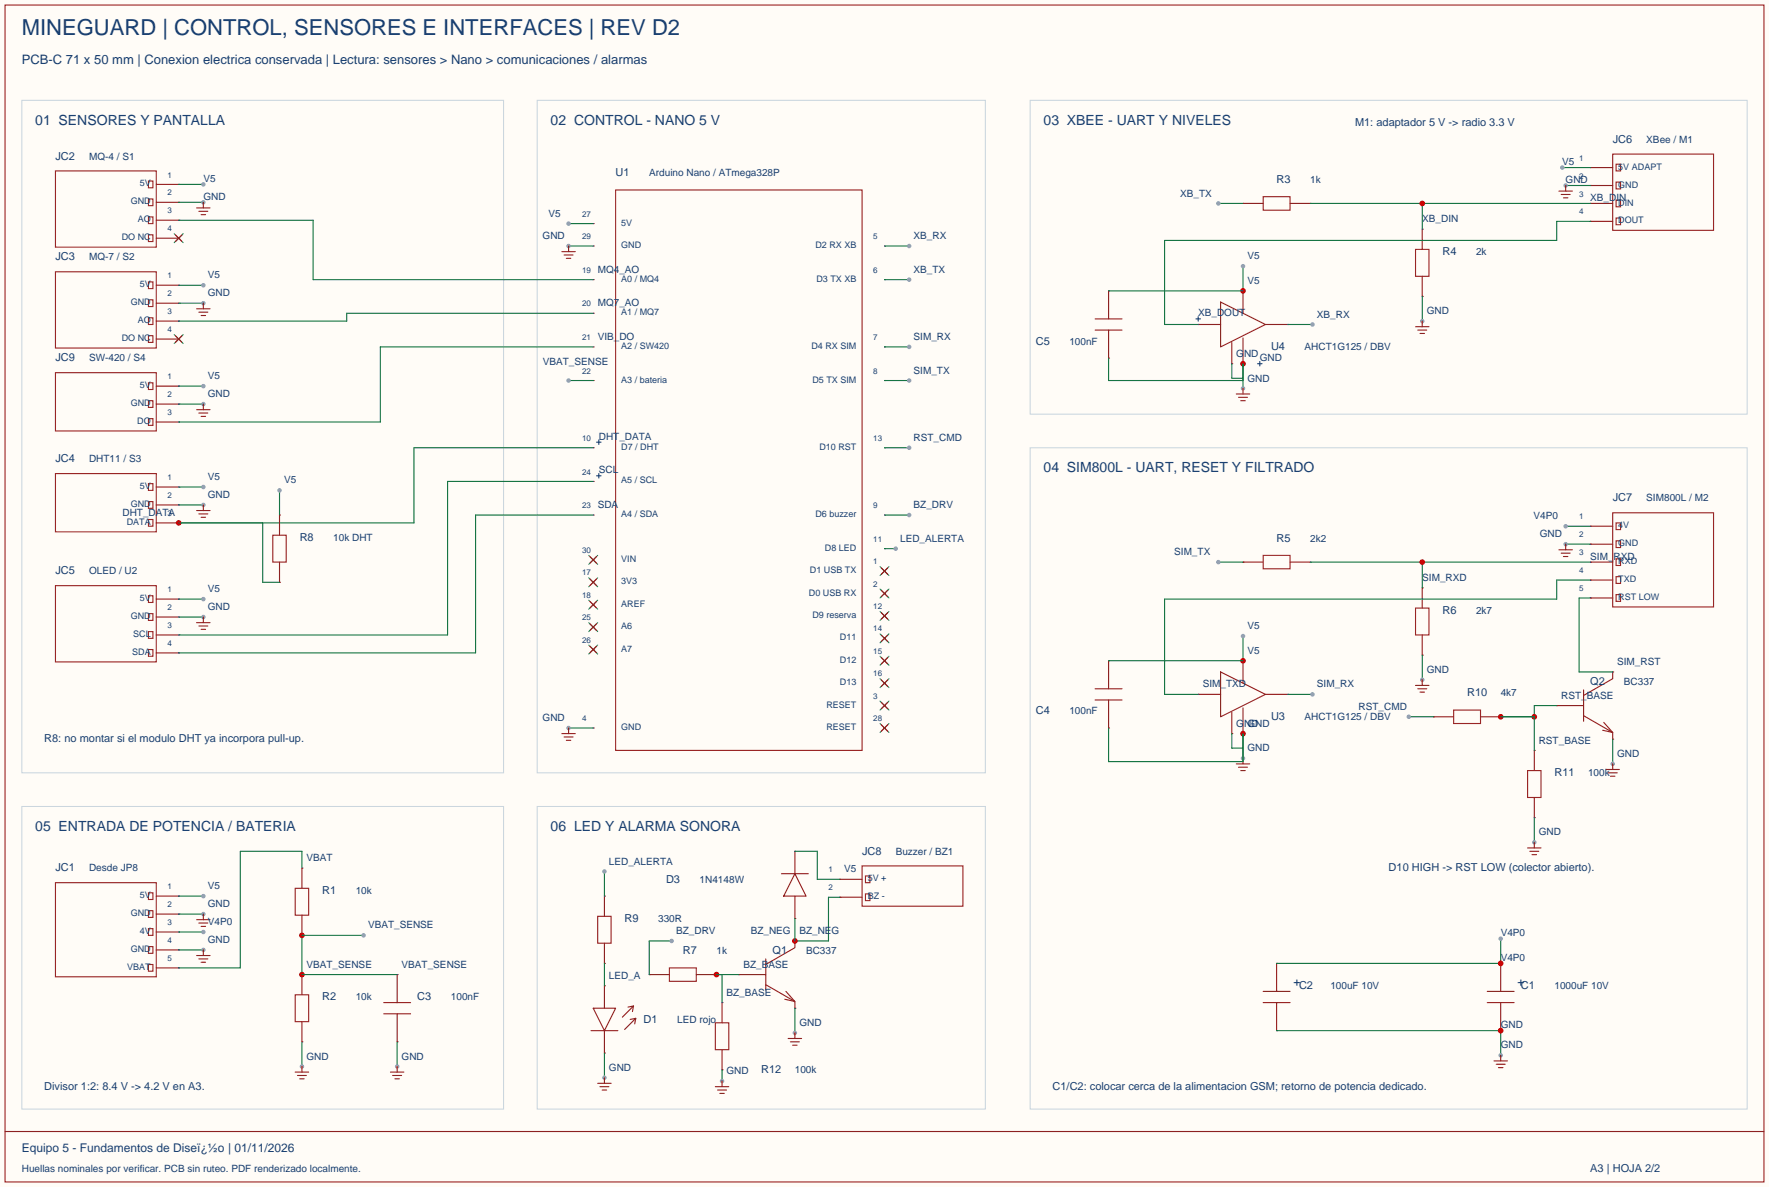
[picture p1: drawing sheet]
<svg xmlns="http://www.w3.org/2000/svg" width="401mm" height="269mm" viewBox="0 0 401 269" stroke-linecap="round" stroke-linejoin="round" font-family="sans-serif">
<path d="M0 0h401.1v269h-401.1z" fill="#fffcf7"/>
<path d="M5 22.7h109.2v152.4h-109.2zM121.8 22.7h101.6v152.4h-101.6zM233.6 22.7h162.5v71.2h-162.5zM233.6 101.5h162.5v149.8h-162.5zM5 182.8h109.2v68.5h-109.2zM121.8 182.8h101.6v68.5h-101.6z" fill="none" stroke="#c7d4de" stroke-width=".23"/>
<g fill="none" stroke="#9c2424" stroke-width=".25">
<path d="M1.1 1.1h398.8v266.7h-398.8zM12.6 38.7h22.8v17.3h-22.8zM33.7 41h1v1.5h-1zM33.7 45.1h1v1.5h-1zM33.7 49.1h1v1.6h-1zM33.7 53.2h1v1.5h-1zM139.6 43.1h55.9v127h-55.9zM12.6 61.6h22.8v17.3h-22.8zM33.7 63.9h1v1.5h-1zM33.7 67.9h1v1.6h-1zM33.7 72h1v1.5h-1zM33.7 76.1h1v1.5h-1z"/>
<path d="M12.6 84.5h22.8v13.2h-22.8zM33.7 86.7h1v1.6h-1zM33.7 90.8h1v1.5h-1zM33.7 94.9h1v1.5h-1zM12.6 107.3h22.8v13.2h-22.8zM33.7 109.6h1v1.5h-1zM33.7 113.7h1v1.5h-1zM33.7 117.7h1v1.6h-1zM12.6 132.7h22.8v17.3h-22.8zM33.7 135h1v1.5h-1zM33.7 139.1h1v1.5h-1zM33.7 143.1h1v1.6h-1z"/>
<path d="M33.7 147.2h1v1.5h-1z"/>
</g>
<g fill="none" stroke="#8c2121" stroke-width=".25">
<path d="M35.4 41.8h5.1M35.4 45.8h5.1M35.4 49.9h5.1M35.4 54h5.1M39.8 53.2l1.5 1.5M40.5 41.8h.1M40.5 45.8h.1M40.5 49.9h.1M40.5 54h.1M41.3 53.2l-1.5 1.5M134.5 50.7h.1M134.5 55.8h.1"/>
<path d="M200.5 55.8h.1M35.4 64.6h5.1M35.4 68.7h5.1M35.4 72.8h5.1M35.4 76.8h5.1M39.8 76.1l1.5 1.5M40.5 64.6h.1M40.5 68.7h.1M40.5 72.8h.1M40.5 76.8h.1M41.3 76.1l-1.5 1.5M134.5 63.4h.1"/>
<path d="M134.5 71h.1M134.5 78.6h.1M200.5 63.4h.1M200.5 78.6h.1M35.4 87.5h5.1M35.4 91.6h5.1M35.4 95.6h5.1M40.5 87.5h.1M40.5 91.6h.1M40.5 95.6h.1M134.5 86.2h.1M200.5 86.2h.1"/>
<path d="M35.4 110.4h5.1M35.4 114.4h5.1M35.4 118.5h5.1M40.5 110.4h.1M40.5 114.4h.1M40.5 118.5h.1M134.5 101.5h.1M134.5 109.1h.1M134.5 116.7h.1M200.5 101.5h.1M200.5 116.7h.1M35.4 135.8h5.1"/>
<path d="M35.4 139.8h5.1M40.5 135.8h.1M40.5 139.8h.1M133.7 126.1l1.6 1.5M133.7 131.2l1.6 1.5M133.7 136.3l1.6 1.5M134.5 126.9h.1M134.5 132h.1M134.5 137h.1M135.3 126.1l-1.6 1.5M135.3 131.2l-1.6 1.5M135.3 136.3l-1.6 1.5"/>
<path d="M199.8 128.7l1.5 1.5M199.8 133.7l1.5 1.6M199.8 138.8l1.5 1.5M200.5 124.3h.1M200.5 129.4h.1M200.5 134.5h.1M200.5 139.6h.1M201.3 128.7l-1.5 1.5M201.3 133.7l-1.5 1.6M201.3 138.8l-1.5 1.5M35.4 143.9h5.1M35.4 148h5.1"/>
<path d="M40.5 143.9h.1M40.5 148h.1M133.7 141.4l1.6 1.5M133.7 146.4l1.6 1.6M134.5 142.1h.1M134.5 147.2h.1M135.3 141.4l-1.6 1.5M135.3 146.4l-1.6 1.6M199.8 143.9l1.5 1.5M199.8 149l1.5 1.5M199.8 154.1l1.5 1.5M199.8 159.1l1.5 1.6"/>
<path d="M200.5 144.7h.1M200.5 149.7h.1M200.5 154.8h.1M200.5 159.9h.1M201.3 143.9l-1.5 1.5M201.3 149l-1.5 1.5M201.3 154.1l-1.5 1.5M201.3 159.1l-1.5 1.6M134.5 165h.1M199.8 164.2l1.5 1.5M200.5 165h.1M201.3 164.2l-1.5 1.5"/>
<path d="M1.1 256.4h398.8"/>
</g>
<g fill="none" stroke="#3c3" stroke-width=".25">
<path d="M39.5 53l2 2M41.5 53l-2 2M39.5 75.8l2 2.1M41.5 75.8l-2 2.1M133.5 125.9l2 2M133.5 130.9l2 2.1M133.5 136l2 2M135.5 125.9l-2 2M135.5 130.9l-2 2.1M135.5 136l-2 2M199.5 128.4l2 2M199.5 133.5l2 2"/>
<path d="M199.5 138.6l2 2M201.5 128.4l-2 2M201.5 133.5l-2 2M201.5 138.6l-2 2M133.5 141.1l2 2M133.5 146.2l2 2M135.5 141.1l-2 2M135.5 146.2l-2 2M199.5 143.6l2 2.1M199.5 148.7l2 2M199.5 153.8l2 2M199.5 158.9l2 2"/>
<path d="M201.5 143.6l-2 2.1M201.5 148.7l-2 2M201.5 153.8l-2 2M201.5 158.9l-2 2M199.5 164l2 2M201.5 164l-2 2"/>
</g>
<path d="M40.5 49.9h30.5v13.5h63.5M134.5 71h-55.9v1.8h-38.1M134.5 78.6h-48.3v17h-45.7M134.5 101.5h-40.6v17h-53.4" fill="none" stroke="#147342" stroke-width=".25"/>
<circle cx="40.5" cy="118.5" r=".63" fill="#c00"/>
<path d="M128.9 86.2h5.6M134.5 109.1h-33v34.8h-61M134.5 116.7h-26.7v31.3h-67.3" fill="none" stroke="#147342" stroke-width=".25"/>
<circle cx="128.9" cy="86.2" r=".51" fill="#999"/>
<path d="M200.5 124.3h2.6" fill="none" stroke="#147342" stroke-width=".25"/>
<circle cx="203.1" cy="124.3" r=".51" fill="#999"/>
<path d="M63.4 116.7h.1M63.4 116.7v4.6M63.4 132h.1M63.4 127.4v4.6" fill="none" stroke="#8c2121" stroke-width=".25"/>
<path d="M61.8 121.3h3.1v6.1h-3.1z" fill="none" stroke="#9c2424" stroke-width=".25"/>
<path d="M40.5 118.5h19.1v13.5h3.8M63.4 111.1v5.6" fill="none" stroke="#147342" stroke-width=".25"/>
<circle cx="63.4" cy="111.1" r=".51" fill="#999"/>
<path d="M12.6 200h22.8v21.4h-22.8zM33.7 202.3h1v1.5h-1zM33.7 206.4h1v1.5h-1zM33.7 210.4h1v1.6h-1zM33.7 214.5h1v1.5h-1zM33.7 218.6h1v1.5h-1zM66.9 201.3h3.1v6.1h-3.1zM66.9 225.4h3.1v6.1h-3.1z" fill="none" stroke="#9c2424" stroke-width=".25"/>
<g fill="none" stroke="#8c2121" stroke-width=".25">
<path d="M68.5 196.7h.1M68.5 196.7v4.6M35.4 203.1h5.1M35.4 207.1h5.1M35.4 211.2h5.1M35.4 215.3h5.1M35.4 219.3h5.1M40.5 203.1h.1M40.5 207.1h.1M40.5 211.2h.1M40.5 215.3h.1M40.5 219.3h.1"/>
<path d="M68.5 212h.1M68.5 207.4v4.6M68.5 220.9h.1M68.5 236.1h.1M68.5 220.9v4.5M68.5 231.5v4.6M87 227.2h6.1M87 229.7h6.1M90 220.9h.1M90 236.1h.1M90 220.9v6.3M90 229.7v6.4"/>
</g>
<path d="M68.5 196.7v-3.8h-14v26.4h-14M68.5 212v8.9" fill="none" stroke="#147342" stroke-width=".25"/>
<g fill="#c00">
<circle cx="68.5" cy="212" r=".63"/>
<circle cx="68.5" cy="220.9" r=".63"/>
</g>
<path d="M68.5 212h13.9M68.5 220.9h21.5" fill="none" stroke="#147342" stroke-width=".25"/>
<circle cx="82.4" cy="212" r=".51" fill="#999"/>
<path d="M68.5 236.1v5.6" fill="none" stroke="#147342" stroke-width=".25"/>
<circle cx="68.5" cy="241.7" r=".51" fill="#999"/>
<path d="M66.9 243h3.1M67.4 243.7h2.1M67.9 244.5h1.1M68.5 241.7v1.3" fill="none" stroke="#8c2121" stroke-width=".25"/>
<path d="M90 236.1v5.6" fill="none" stroke="#147342" stroke-width=".25"/>
<circle cx="90" cy="241.7" r=".51" fill="#999"/>
<g fill="none" stroke="#8c2121" stroke-width=".25">
<path d="M360.6 38h.1M360.6 38h5M281.8 46.1h.1M281.8 46.1h4.6M292.5 46.1h4.6M297.1 46.1h.1M322.5 51.9h.1M322.5 51.9v4.6M360.6 42h.1M360.6 46.1h.1M360.6 50.2h.1M360.6 42h5"/>
<path d="M360.6 46.1h5M360.6 50.2h5M322.5 67.2h.1M322.5 62.6v4.6M88.5 243h3.1M89 243.7h2.1M89.5 244.5h1.1M90 241.7v1.3"/>
</g>
<path d="M365.6 34.9h22.9v17.3h-22.9zM366.4 37.2h1v1.5h-1zM286.4 44.6h6.1v3h-6.1zM320.9 56.5h3.1v6.1h-3.1zM366.4 41.3h1v1.5h-1zM366.4 45.3h1v1.6h-1zM366.4 49.4h1v1.5h-1z" fill="none" stroke="#9c2424" stroke-width=".25"/>
<path d="M297.1 46.1h63.5M322.5 46.1v5.8" fill="none" stroke="#147342" stroke-width=".25"/>
<circle cx="322.5" cy="46.1" r=".63" fill="#c00"/>
<path d="M276.2 46.1h5.6" fill="none" stroke="#147342" stroke-width=".25"/>
<circle cx="276.2" cy="46.1" r=".51" fill="#999"/>
<path d="M322.5 67.2v5.6" fill="none" stroke="#147342" stroke-width=".25"/>
<circle cx="322.5" cy="72.8" r=".51" fill="#999"/>
<g fill="none" stroke="#8c2121" stroke-width=".25">
<path d="M271.7 73.5h.1M271.7 73.5h5M276.7 68.5l10.2 5-10.2 5.1zM279.3 77.6v4.8M281.8 65.9h.1M281.8 65.9v5.1M281.8 76.6v5.8M286.9 73.5h5.1M292 73.5h.1M320.9 74h3.1M321.4 74.8h2.1M321.9 75.6h1.1"/>
<path d="M322.5 72.8v1.2M279.3 82.4h.1M281.8 82.4h.1"/>
</g>
<path d="M279.3 82.4v3.3h2.5v-3.3" fill="none" stroke="#147342" stroke-width=".25"/>
<circle cx="281.8" cy="82.4" r=".63" fill="#c00"/>
<path d="M281.8 60.3v5.6" fill="none" stroke="#147342" stroke-width=".25"/>
<circle cx="281.8" cy="65.9" r=".63" fill="#c00"/>
<circle cx="281.8" cy="60.3" r=".51" fill="#999"/>
<path d="M281.8 82.4v5.6" fill="none" stroke="#147342" stroke-width=".25"/>
<circle cx="281.8" cy="88" r=".51" fill="#999"/>
<path d="M280.3 89.3h3M280.8 90h2M281.3 90.8h1M281.8 88v1.3" fill="none" stroke="#8c2121" stroke-width=".25"/>
<path d="M360.6 50.2h-7.7v4.3h-88.9v19h7.7M292 73.5h5.6" fill="none" stroke="#147342" stroke-width=".25"/>
<circle cx="297.6" cy="73.5" r=".51" fill="#999"/>
<g fill="none" stroke="#8c2121" stroke-width=".25">
<path d="M248.3 72.3h6.1M248.3 74.8h6.1M251.3 65.9h.1M251.3 65.9v6.4M251.3 74.8v6.4M251.3 81.2h.1M360.6 119.3h.1M360.6 119.3h5M281.8 127.4h.1M281.8 127.4h4.6M292.5 127.4h4.6M297.1 127.4h.1"/>
<path d="M322.5 133.2h.1M322.5 133.2v4.6M360.6 123.3h.1M360.6 127.4h.1M360.6 131.4h.1M360.6 135.5h.1M360.6 123.3h5M360.6 127.4h5M360.6 131.4h5M360.6 135.5h5M322.5 148.5h.1M322.5 143.9v4.6"/>
</g>
<path d="M251.3 65.9h30.5M251.3 81.2v5h30.5v-3.8M297.1 127.4h63.5M322.5 127.4v5.8" fill="none" stroke="#147342" stroke-width=".25"/>
<path d="M365.6 116.2h22.9v21.3h-22.9zM366.4 118.5h1v1.5h-1zM286.4 125.9h6.1v3h-6.1zM320.9 137.8h3.1v6.1h-3.1zM366.4 122.6h1v1.5h-1zM366.4 126.6h1v1.5h-1zM366.4 130.7h1v1.5h-1zM366.4 134.7h1v1.6h-1z" fill="none" stroke="#9c2424" stroke-width=".25"/>
<circle cx="322.5" cy="127.4" r=".63" fill="#c00"/>
<path d="M276.2 127.4h5.6" fill="none" stroke="#147342" stroke-width=".25"/>
<circle cx="276.2" cy="127.4" r=".51" fill="#999"/>
<path d="M322.5 148.5v5.6" fill="none" stroke="#147342" stroke-width=".25"/>
<circle cx="322.5" cy="154.1" r=".51" fill="#999"/>
<g fill="none" stroke="#8c2121" stroke-width=".25">
<path d="M271.7 157.4h.1M271.7 157.4h5M276.7 152.3l10.2 5.1-10.2 5zM281.8 149.7h.1M281.8 149.7v5.1M286.9 157.4h5.1M292 157.4h.1M320.9 155.3h3.1M321.4 156.1h2.1M321.9 156.8h1.1M322.5 154.1v1.2M279.3 166.2h.1"/>
<path d="M279.3 161.4v4.8M281.8 166.2h.1M281.8 160.4v5.8"/>
</g>
<path d="M279.3 166.2v3.3h2.5v-3.3" fill="none" stroke="#147342" stroke-width=".25"/>
<circle cx="281.8" cy="166.2" r=".63" fill="#c00"/>
<path d="M281.8 144.1v5.6" fill="none" stroke="#147342" stroke-width=".25"/>
<circle cx="281.8" cy="149.7" r=".63" fill="#c00"/>
<circle cx="281.8" cy="144.1" r=".51" fill="#999"/>
<path d="M281.8 166.2v5.6" fill="none" stroke="#147342" stroke-width=".25"/>
<circle cx="281.8" cy="171.8" r=".51" fill="#999"/>
<path d="M280.3 173.1h3M280.8 173.9h2M281.3 174.6h1M281.8 171.8v1.3" fill="none" stroke="#8c2121" stroke-width=".25"/>
<path d="M360.6 131.4h-7.7v4.4h-88.9v21.6h7.7M292 157.4h5.6" fill="none" stroke="#147342" stroke-width=".25"/>
<circle cx="297.6" cy="157.4" r=".51" fill="#999"/>
<g fill="none" stroke="#8c2121" stroke-width=".25">
<path d="M248.3 156.1h6.1M248.3 158.6h6.1M251.3 149.7h.1M251.3 149.7v6.4M251.3 158.6v6.4M352.9 159.9h.1M352.9 159.9h6.1M359 156.3v7.1M365.6 152.3v1.5l-6.6 3.8M365.6 152.3h.1M251.3 165h.1M325 162.4h.1"/>
<path d="M325 162.4h4.6M335.7 162.4h4.5M340.2 162.4h.1M347.9 170.1h.1M347.9 170.1v4.5M359 162.2l6.6 3.8v1.5M363.6 163.7l2 2.3-2.3-.5M365.6 167.5h.1M347.9 185.3h.1M347.9 180.7v4.6"/>
</g>
<path d="M360.6 135.5h-2.6v16.8h7.6M251.3 149.7h30.5M352.9 159.9h-5v2.5h-7.7M251.3 165v7.6h30.5v-6.4" fill="none" stroke="#147342" stroke-width=".25"/>
<path d="M329.6 160.9h6.1v3.1h-6.1zM346.3 174.6h3.1v6.1h-3.1z" fill="none" stroke="#9c2424" stroke-width=".25"/>
<g fill="#c00">
<circle cx="340.2" cy="162.4" r=".63"/>
<circle cx="347.9" cy="162.4" r=".63"/>
</g>
<path d="M319.4 162.4h5.6M340.2 162.4h7.7v7.7" fill="none" stroke="#147342" stroke-width=".25"/>
<circle cx="319.4" cy="162.4" r=".51" fill="#999"/>
<path d="M347.9 185.3v5.6" fill="none" stroke="#147342" stroke-width=".25"/>
<circle cx="347.9" cy="190.9" r=".51" fill="#999"/>
<path d="M346.3 192.2h3.1M346.8 192.9h2.1M347.3 193.7h1.1M347.9 190.9v1.3" fill="none" stroke="#8c2121" stroke-width=".25"/>
<path d="M365.6 167.5v5.6" fill="none" stroke="#147342" stroke-width=".25"/>
<circle cx="365.6" cy="173.1" r=".51" fill="#999"/>
<g fill="none" stroke="#8c2121" stroke-width=".25">
<path d="M364.1 174.4h3.1M364.6 175.1h2M365.1 175.9h1M365.6 173.1v1.3M289.4 218.3h.1M289.4 218.3v6.4M340.2 218.3h.1M340.2 218.3v6.4M286.4 224.7h6.1M286.4 227.2h6.1M289.4 233.6h.1M289.4 227.2v6.4"/>
<path d="M337.2 224.7h6.1M337.2 227.2h6.1M340.2 233.6h.1M340.2 227.2v6.4"/>
</g>
<path d="M340.2 212.7v5.6h-50.8" fill="none" stroke="#147342" stroke-width=".25"/>
<circle cx="340.2" cy="218.3" r=".63" fill="#c00"/>
<circle cx="340.2" cy="212.7" r=".51" fill="#999"/>
<path d="M289.4 233.6h50.8v5.5" fill="none" stroke="#147342" stroke-width=".25"/>
<circle cx="340.2" cy="233.6" r=".63" fill="#c00"/>
<circle cx="340.2" cy="239.1" r=".51" fill="#999"/>
<g fill="none" stroke="#8c2121" stroke-width=".25">
<path d="M137 203.1h.1M137 218.3h.1M137 203.1v4.5M137 213.7v4.6M134 233.6h6.1M134.5 228.5h5.1l-2.6 5.1zM137 223.4h.1M137 238.6h.1M137 223.4v5.1M137 233.6v5M142.4 228.2l1.2-.2-2.5 2.5M142.9 231l1.2-.2-2.5 2.5"/>
<path d="M143.6 228l-.2 1.2M144.1 230.8l-.2 1.2M340.2 239.1v1.3M338.7 240.4h3.1M339.2 241.2h2M339.7 241.9h1"/>
</g>
<path d="M135.5 207.6h3.1v6.1h-3.1z" fill="none" stroke="#9c2424" stroke-width=".25"/>
<path d="M137 197.5v5.6M137 218.3v5.1" fill="none" stroke="#147342" stroke-width=".25"/>
<circle cx="137" cy="197.5" r=".51" fill="#999"/>
<path d="M137 238.6v5.6" fill="none" stroke="#147342" stroke-width=".25"/>
<circle cx="137" cy="244.2" r=".51" fill="#999"/>
<g fill="none" stroke="#8c2121" stroke-width=".25">
<path d="M190.4 199.3h.1M190.4 199.3h5.1M173.6 217.3v7.1M180.2 213.2v1.6l-6.6 3.8M180.2 213.2h.1M190.4 203.3h.1M190.4 203.3h5.1M147.2 220.9h.1M147.2 220.9h4.6M157.9 220.9h4.5M162.4 220.9h.1M163.7 227.2h.1"/>
<path d="M163.7 227.2v4.6M163.7 237.9v4.5M167.5 220.9h.1M167.5 220.9h6.1M173.6 223.1l6.6 3.8v1.6M178.2 224.7l2 2.2-2.3-.5M180.2 228.5h.1M135.5 245.5h3.1M136 246.3h2M136.5 247h1M137 244.2v1.3M163.7 242.4h.1"/>
</g>
<path d="M195.5 196.2h22.8v9.2h-22.8zM196.2 198.5h1v1.5h-1zM151.8 219.3h6.1v3.1h-6.1zM196.2 202.6h1v1.5h-1zM162.2 231.8h3v6.1h-3z" fill="none" stroke="#9c2424" stroke-width=".25"/>
<path d="M162.4 220.9h5.1" fill="none" stroke="#147342" stroke-width=".25"/>
<circle cx="162.4" cy="220.9" r=".63" fill="#c00"/>
<path d="M152.3 213.2h-5.1v7.7M162.4 220.9h1.3v6.3" fill="none" stroke="#147342" stroke-width=".25"/>
<circle cx="152.3" cy="213.2" r=".51" fill="#999"/>
<path d="M163.7 242.4v2.6" fill="none" stroke="#147342" stroke-width=".25"/>
<circle cx="163.7" cy="245" r=".51" fill="#999"/>
<path d="M162.2 246.3h3M162.7 247h2M163.2 247.8h1M163.7 245v1.3" fill="none" stroke="#8c2121" stroke-width=".25"/>
<path d="M180.2 228.5v5.6" fill="none" stroke="#147342" stroke-width=".25"/>
<circle cx="180.2" cy="234.1" r=".51" fill="#999"/>
<path d="M178.7 235.3h3M179.2 236.1h2M179.7 236.9h1M180.2 234.1v1.2" fill="none" stroke="#8c2121" stroke-width=".25"/>
<path d="M190.4 203.3h-2.6v9.9h-7.6" fill="none" stroke="#147342" stroke-width=".25"/>
<circle cx="180.2" cy="213.2" r=".63" fill="#c00"/>
<path d="M177.2 198h6.1M180.2 198l2.6 5.1h-5.1zM180.2 192.9h.1M180.2 192.9v5.1M180.2 208.2h.1M180.2 203.1v5.1" fill="none" stroke="#8c2121" stroke-width=".25"/>
<path d="M40.5 41.8h5.6M180.2 192.9h5.1v6.4h5.1M180.2 208.2v5" fill="none" stroke="#147342" stroke-width=".25"/>
<circle cx="46.1" cy="41.8" r=".51" fill="#999"/>
<path d="M40.5 45.8h5.6" fill="none" stroke="#147342" stroke-width=".25"/>
<circle cx="46.1" cy="45.8" r=".51" fill="#999"/>
<path d="M44.6 47.1h3M45.1 47.9h2M45.6 48.6h1M46.1 45.8v1.3" fill="none" stroke="#8c2121" stroke-width=".25"/>
<path d="M40.5 64.6h5.6" fill="none" stroke="#147342" stroke-width=".25"/>
<circle cx="46.1" cy="64.6" r=".51" fill="#999"/>
<path d="M40.5 68.7h5.6" fill="none" stroke="#147342" stroke-width=".25"/>
<circle cx="46.1" cy="68.7" r=".51" fill="#999"/>
<path d="M44.6 70h3M45.1 70.7h2M45.6 71.5h1M46.1 68.7v1.3" fill="none" stroke="#8c2121" stroke-width=".25"/>
<path d="M40.5 87.5h5.6" fill="none" stroke="#147342" stroke-width=".25"/>
<circle cx="46.1" cy="87.5" r=".51" fill="#999"/>
<path d="M40.5 91.6h5.6" fill="none" stroke="#147342" stroke-width=".25"/>
<circle cx="46.1" cy="91.6" r=".51" fill="#999"/>
<path d="M44.6 92.8h3M45.1 93.6h2M45.6 94.4h1M46.1 91.6v1.2" fill="none" stroke="#8c2121" stroke-width=".25"/>
<path d="M40.5 110.4h5.6" fill="none" stroke="#147342" stroke-width=".25"/>
<circle cx="46.1" cy="110.4" r=".51" fill="#999"/>
<path d="M40.5 114.4h5.6" fill="none" stroke="#147342" stroke-width=".25"/>
<circle cx="46.1" cy="114.4" r=".51" fill="#999"/>
<path d="M44.6 115.7h3M45.1 116.5h2M45.6 117.2h1M46.1 114.4v1.3" fill="none" stroke="#8c2121" stroke-width=".25"/>
<path d="M40.5 135.8h5.6" fill="none" stroke="#147342" stroke-width=".25"/>
<circle cx="46.1" cy="135.8" r=".51" fill="#999"/>
<path d="M40.5 139.8h5.6" fill="none" stroke="#147342" stroke-width=".25"/>
<circle cx="46.1" cy="139.8" r=".51" fill="#999"/>
<path d="M46.1 139.8v1.3M44.6 141.1h3M45.1 141.9h2M45.6 142.6h1" fill="none" stroke="#8c2121" stroke-width=".25"/>
<path d="M128.9 50.7h5.6" fill="none" stroke="#147342" stroke-width=".25"/>
<circle cx="128.9" cy="50.7" r=".51" fill="#999"/>
<path d="M128.9 55.8h5.6" fill="none" stroke="#147342" stroke-width=".25"/>
<circle cx="128.9" cy="55.8" r=".51" fill="#999"/>
<path d="M127.4 57h3M127.9 57.8h2M128.4 58.5h1M128.9 55.8v1.2" fill="none" stroke="#8c2121" stroke-width=".25"/>
<path d="M128.9 165h5.6" fill="none" stroke="#147342" stroke-width=".25"/>
<circle cx="128.9" cy="165" r=".51" fill="#999"/>
<path d="M127.4 166.2h3M127.9 167h2M128.4 167.8h1M128.9 165v1.2" fill="none" stroke="#8c2121" stroke-width=".25"/>
<path d="M200.5 55.8h5.6" fill="none" stroke="#147342" stroke-width=".25"/>
<circle cx="206.1" cy="55.8" r=".51" fill="#999"/>
<path d="M200.5 63.4h5.6" fill="none" stroke="#147342" stroke-width=".25"/>
<circle cx="206.1" cy="63.4" r=".51" fill="#999"/>
<path d="M200.5 78.6h5.6" fill="none" stroke="#147342" stroke-width=".25"/>
<circle cx="206.1" cy="78.6" r=".51" fill="#999"/>
<path d="M200.5 86.2h5.6" fill="none" stroke="#147342" stroke-width=".25"/>
<circle cx="206.1" cy="86.2" r=".51" fill="#999"/>
<path d="M200.5 101.5h5.6" fill="none" stroke="#147342" stroke-width=".25"/>
<circle cx="206.1" cy="101.5" r=".51" fill="#999"/>
<path d="M200.5 116.7h5.6" fill="none" stroke="#147342" stroke-width=".25"/>
<circle cx="206.1" cy="116.7" r=".51" fill="#999"/>
<path d="M40.5 203.1h5.6" fill="none" stroke="#147342" stroke-width=".25"/>
<circle cx="46.1" cy="203.1" r=".51" fill="#999"/>
<path d="M40.5 207.1h5.6" fill="none" stroke="#147342" stroke-width=".25"/>
<circle cx="46.1" cy="207.1" r=".51" fill="#999"/>
<path d="M44.6 208.4h3M45.1 209.2h2M45.6 209.9h1M46.1 207.1v1.3" fill="none" stroke="#8c2121" stroke-width=".25"/>
<path d="M40.5 211.2h5.6" fill="none" stroke="#147342" stroke-width=".25"/>
<circle cx="46.1" cy="211.2" r=".51" fill="#999"/>
<path d="M40.5 215.3h5.6" fill="none" stroke="#147342" stroke-width=".25"/>
<circle cx="46.1" cy="215.3" r=".51" fill="#999"/>
<path d="M44.6 216.5h3M45.1 217.3h2M45.6 218.1h1M46.1 215.3v1.2" fill="none" stroke="#8c2121" stroke-width=".25"/>
<path d="M354.2 38h6.4" fill="none" stroke="#147342" stroke-width=".25"/>
<circle cx="354.2" cy="38" r=".51" fill="#999"/>
<path d="M355 42h5.6" fill="none" stroke="#147342" stroke-width=".25"/>
<circle cx="355" cy="42" r=".51" fill="#999"/>
<path d="M353.4 43.3h3.1M353.9 44.1h2.1M354.5 44.8h1M355 42v1.3" fill="none" stroke="#8c2121" stroke-width=".25"/>
<path d="M355 119.3h5.6" fill="none" stroke="#147342" stroke-width=".25"/>
<circle cx="355" cy="119.3" r=".51" fill="#999"/>
<path d="M355 123.3h5.6" fill="none" stroke="#147342" stroke-width=".25"/>
<circle cx="355" cy="123.3" r=".51" fill="#999"/>
<path d="M353.4 124.6h3.1M353.9 125.3h2.1M354.5 126.1h1M355 123.3v1.3" fill="none" stroke="#8c2121" stroke-width=".25"/>
<path d="M271.1 72.3h1.1M271.7 71.8v1M135.8 99.7v1M285.1 82.4h1M285.6 81.9v1M135.3 100.2h1M135.3 107.8h1M135.8 107.3v1" fill="none" stroke="#173d70" stroke-width=".25"/>
<text font-size="5" fill="#183e70" x="5" y="8">MINEGUARD | CONTROL, SENSORES E INTERFACES | REV D2</text>
<g font-size="3.2" fill="#183e70">
<text x="8" y="28.3">01 SENSORES Y PANTALLA</text>
<text x="124.8" y="28.3">02 CONTROL - NANO 5 V</text>
<text x="236.6" y="28.3">03 XBEE - UART Y NIVELES</text>
<text x="236.6" y="107">04 SIM800L - UART, RESET Y FILTRADO</text>
<text x="8" y="188.3">05 ENTRADA DE POTENCIA / BATERIA</text>
<text x="124.8" y="188.3">06 LED Y ALARMA SONORA</text>
</g>
<text font-size="2.9" fill="#183e70" x="5" y="14.6">PCB-C 71 x 50 mm | Conexion electrica conservada | Lectura: sensores &gt; Nano &gt; comunicaciones / alarmas</text>
<g font-size="2.7" fill="#183e70">
<text x="293.2" y="223.4">+</text>
<text x="344" y="223.4">+</text>
<text x="5" y="260.9">Equipo 5 - Fundamentos de Diseï¿½o | 01/11/2026</text>
</g>
<g font-size="2.5" fill="#183e70">
<text x="307.2" y="28.5">M1: adaptador 5 V -&gt; radio 3.3 V</text>
<text x="365.6" y="32.3">JC6</text>
<text x="12.6" y="36.2">JC2</text>
<text x="139.6" y="40">U1</text>
<text x="289.4" y="41.5">R3</text>
<text x="12.6" y="59">JC3</text>
<text x="327" y="57.7">R4</text>
<text x="12.6" y="81.9">JC9</text>
<text x="234.8" y="78.1">C5</text>
<text x="288.2" y="79.3">U4</text>
<text x="12.6" y="104.7">JC4</text>
<text x="365.6" y="113.6">JC7</text>
<text x="67.9" y="122.5">R8</text>
<text x="289.4" y="122.8">R5</text>
<text x="12.6" y="130.1">JC5</text>
<text x="327" y="139">R6</text>
<text x="360.6" y="155.3">Q2</text>
<text x="234.8" y="161.9">C4</text>
<text x="332.6" y="157.8">R10</text>
<text x="288.2" y="163.2">U3</text>
<text x="10" y="168.2">R8: no montar si el modulo DHT ya incorpora pull-up.</text>
<text x="352.4" y="175.9">R11</text>
<text x="12.6" y="197.4">JC1</text>
<text x="195.5" y="193.6">JC8</text>
<text x="314.8" y="197.4">D10 HIGH -&gt; RST LOW (colector abierto).</text>
<text x="73" y="202.5">R1</text>
<text x="151" y="200">D3</text>
<text x="141.6" y="208.9">R9</text>
<text x="154.8" y="216.2">R7</text>
<text x="175.1" y="216.2">Q1</text>
<text x="73" y="226.7">R2</text>
<text x="94.6" y="226.7">C3</text>
<text x="294.5" y="224.1">C2</text>
<text x="344.8" y="224.1">C1</text>
<text x="145.9" y="231.7">D1</text>
<text x="172.6" y="243.2">R12</text>
<text x="10" y="247">Divisor 1:2: 8.4 V -&gt; 4.2 V en A3.</text>
<text x="238.6" y="247">C1/C2: colocar cerca de la alimentacion GSM; retorno de potencia dedicado.</text>
<text x="360.6" y="265.5">A3 | HOJA 2/2</text>
</g>
<g font-size="2.3" fill="#183e70">
<text x="373.3" y="32.3">XBee / M1</text>
<text x="20.2" y="36.2">MQ-4 / S1</text>
<text x="46.1" y="41.2">V5</text>
<text x="147.2" y="40">Arduino Nano / ATmega328P</text>
<text x="297.1" y="41.5">1k</text>
<text x="354.2" y="37.4">V5</text>
<text x="355" y="41.5">GND</text>
<text x="46.1" y="45.3">GND</text>
<text x="267.6" y="44.5">XB_TX</text>
<text x="360.6" y="45.6">XB_DIN</text>
<text x="124.4" y="49.1">V5</text>
<text x="322.5" y="50.4">XB_DIN</text>
<text x="20.2" y="59">MQ-7 / S2</text>
<text x="123" y="54.2">GND</text>
<text x="207.1" y="54.2">XB_RX</text>
<text x="282.8" y="58.8">V5</text>
<text x="334.6" y="57.7">2k</text>
<text x="47.1" y="63.1">V5</text>
<text x="135.5" y="61.8">MQ4_AO</text>
<text x="207.1" y="61.8">XB_TX</text>
<text x="282.8" y="64.4">V5</text>
<text x="47.1" y="67.1">GND</text>
<text x="135.5" y="69.4">MQ7_AO</text>
<text x="271.7" y="71.7">XB_DOUT</text>
<text x="298.6" y="72">XB_RX</text>
<text x="323.5" y="71.2">GND</text>
<text x="135.5" y="77.1">VIB_DO</text>
<text x="207.1" y="77.1">SIM_RX</text>
<text x="20.2" y="81.9">SW-420 / S4</text>
<text x="123.1" y="82.6">VBAT_SENSE</text>
<text x="242.4" y="78.1">100nF</text>
<text x="280.3" y="80.9">GND</text>
<text x="285.6" y="81.9">GND</text>
<text x="295.8" y="79.3">AHCT1G125 / DBV</text>
<text x="47.1" y="85.9">V5</text>
<text x="207.1" y="84.7">SIM_TX</text>
<text x="282.8" y="86.5">GND</text>
<text x="47.1" y="90">GND</text>
<text x="135.8" y="99.7">DHT_DATA</text>
<text x="207.1" y="99.9">RST_CMD</text>
<text x="20.2" y="104.7">DHT11 / S3</text>
<text x="135.8" y="107.3">SCL</text>
<text x="47.1" y="108.8">V5</text>
<text x="47.1" y="112.9">GND</text>
<text x="64.4" y="109.6">V5</text>
<text x="373.3" y="113.6">SIM800L / M2</text>
<text x="27.8" y="116.9">DHT_DATA</text>
<text x="135.5" y="115.2">SDA</text>
<text x="207.1" y="115.2">BZ_DRV</text>
<text x="347.7" y="117.7">V4P0</text>
<text x="75.6" y="122.5">10k DHT</text>
<text x="204.1" y="122.8">LED_ALERTA</text>
<text x="266.2" y="125.8">SIM_TX</text>
<text x="297.1" y="122.8">2k2</text>
<text x="349.1" y="121.8">GND</text>
<text x="20.2" y="130.1">OLED / U2</text>
<text x="322.5" y="131.7">SIM_RXD</text>
<text x="360.6" y="126.8">SIM_RXD</text>
<text x="47.1" y="134.2">V5</text>
<text x="47.1" y="138.3">GND</text>
<text x="282.8" y="142.6">V5</text>
<text x="334.6" y="139">2k7</text>
<text x="282.8" y="148.2">V5</text>
<text x="272.7" y="155.8">SIM_TXD</text>
<text x="298.6" y="155.8">SIM_RX</text>
<text x="323.5" y="152.5">GND</text>
<text x="366.6" y="150.7">SIM_RST</text>
<text x="368.2" y="155.3">BC337</text>
<text x="242.4" y="161.9">100nF</text>
<text x="308" y="160.9">RST_CMD</text>
<text x="340.2" y="157.8">4k7</text>
<text x="353.9" y="158.3">RST_BASE</text>
<text x="123" y="163.4">GND</text>
<text x="280.3" y="164.7">GND</text>
<text x="282.8" y="164.7">GND</text>
<text x="295.8" y="163.2">AHCT1G125 / DBV</text>
<text x="282.8" y="170.3">GND</text>
<text x="348.9" y="168.5">RST_BASE</text>
<text x="366.6" y="171.5">GND</text>
<text x="360" y="175.9">100k</text>
<text x="348.9" y="189.3">GND</text>
<text x="20.2" y="197.4">Desde JP8</text>
<text x="69.5" y="195.2">VBAT</text>
<text x="138" y="195.9">LED_ALERTA</text>
<text x="191.4" y="197.7">V5</text>
<text x="203.1" y="193.6">Buzzer / BZ1</text>
<text x="47.1" y="201.5">V5</text>
<text x="80.6" y="202.5">10k</text>
<text x="158.6" y="200">1N4148W</text>
<text x="47.1" y="205.6">GND</text>
<text x="47.1" y="209.6">V4P0</text>
<text x="149.2" y="208.9">330R</text>
<text x="47.1" y="213.7">GND</text>
<text x="83.4" y="210.4">VBAT_SENSE</text>
<text x="153.3" y="211.7">BZ_DRV</text>
<text x="170.2" y="211.7">BZ_NEG</text>
<text x="181.2" y="211.7">BZ_NEG</text>
<text x="340.2" y="212.2">V4P0</text>
<text x="69.5" y="219.3">VBAT_SENSE</text>
<text x="91.1" y="219.3">VBAT_SENSE</text>
<text x="138" y="221.8">LED_A</text>
<text x="162.4" y="216.2">1k</text>
<text x="168.5" y="219.3">BZ_BASE</text>
<text x="182.8" y="216.2">BC337</text>
<text x="340.2" y="217.8">V4P0</text>
<text x="80.6" y="226.7">10k</text>
<text x="102.2" y="226.7">100nF</text>
<text x="164.7" y="225.6">BZ_BASE</text>
<text x="301.6" y="224.1">100uF 10V</text>
<text x="352.4" y="224.1">1000uF 10V</text>
<text x="153.5" y="231.7">LED rojo</text>
<text x="181.2" y="232.5">GND</text>
<text x="340.2" y="233">GND</text>
<text x="340.2" y="237.6">GND</text>
<text x="69.5" y="240.1">GND</text>
<text x="91.1" y="240.1">GND</text>
<text x="138" y="242.7">GND</text>
<text x="164.7" y="243.4">GND</text>
<text x="180.2" y="243.2">100k</text>
<text x="5" y="265.5">Huellas nominales por verificar. PCB sin ruteo. PDF renderizado localmente.</text>
</g>
<g font-size="2" fill="#183e70">
<text x="366.9" y="38.4">5V ADAPT</text>
<text x="29.6" y="46.3">GND</text>
<text x="31.7" y="42.3">5V</text>
<text x="366.9" y="42.5">GND</text>
<text x="366.9" y="46.6">DIN</text>
<text x="31.2" y="50.4">AO</text>
<text x="140.8" y="51.1">5V</text>
<text x="366.9" y="50.6">DOUT</text>
<text x="27.6" y="54.4">DO NC</text>
<text x="140.8" y="56.2">GND</text>
<text x="184.9" y="56.2">D2 RX XB</text>
<text x="31.7" y="65.1">5V</text>
<text x="140.8" y="63.8">A0 / MQ4</text>
<text x="185.1" y="63.8">D3 TX XB</text>
<text x="29.6" y="69.2">GND</text>
<text x="140.8" y="71.5">A1 / MQ7</text>
<text x="27.6" y="77.3">DO NC</text>
<text x="31.2" y="73.2">AO</text>
<text x="140.8" y="79.1">A2 / SW420</text>
<text x="184" y="79.1">D4 RX SIM</text>
<text x="31.7" y="88">5V</text>
<text x="140.8" y="86.7">A3 / bateria</text>
<text x="184.2" y="86.7">D5 TX SIM</text>
<text x="29.6" y="92">GND</text>
<text x="31.1" y="96.1">DO</text>
<text x="140.8" y="101.9">D7 / DHT</text>
<text x="185.8" y="101.9">D10 RST</text>
<text x="31.7" y="110.8">5V</text>
<text x="140.8" y="109.6">A5 / SCL</text>
<text x="28.7" y="119">DATA</text>
<text x="29.6" y="114.9">GND</text>
<text x="140.8" y="117.2">A4 / SDA</text>
<text x="184.9" y="117.2">D6 buzzer</text>
<text x="366.9" y="119.7">4V</text>
<text x="187" y="124.8">D8 LED</text>
<text x="366.9" y="123.8">GND</text>
<text x="140.8" y="127.3">VIN</text>
<text x="183.6" y="129.9">D1 USB TX</text>
<text x="366.9" y="127.9">RXD</text>
<text x="366.9" y="131.9">TXD</text>
<text x="31.7" y="136.2">5V</text>
<text x="140.8" y="132.4">3V3</text>
<text x="140.8" y="137.5">AREF</text>
<text x="183.4" y="135">D0 USB RX</text>
<text x="366.9" y="136">RST LOW</text>
<text x="29.6" y="140.3">GND</text>
<text x="140.8" y="142.6">A6</text>
<text x="184.2" y="140">D9 reserva</text>
<text x="30" y="148.4">SDA</text>
<text x="30.2" y="144.4">SCL</text>
<text x="140.8" y="147.7">A7</text>
<text x="190.4" y="145.1">D11</text>
<text x="190.4" y="150.2">D12</text>
<text x="190.4" y="155.3">D13</text>
<text x="187.4" y="160.4">RESET</text>
<text x="140.8" y="165.4">GND</text>
<text x="187.4" y="165.4">RESET</text>
<text x="31.7" y="203.5">5V</text>
<text x="196.7" y="199.7">5V +</text>
<text x="196.7" y="203.8">BZ -</text>
<text x="29.6" y="207.6">GND</text>
<text x="29.6" y="215.7">GND</text>
<text x="31.7" y="211.7">4V</text>
<text x="28.8" y="219.8">VBAT</text>
</g>
<g font-size="1.8" fill="#183e70">
<text x="38" y="40.2">1</text>
<text x="358" y="36.4">1</text>
<text x="358" y="40.5">2</text>
<text x="38" y="44.3">2</text>
<text x="358" y="44.5">3</text>
<text x="38" y="48.4">3</text>
<text x="38" y="52.4">4</text>
<text x="132" y="49.1">27</text>
<text x="358" y="48.6">4</text>
<text x="132" y="54.2">29</text>
<text x="198" y="54.2">5</text>
<text x="38" y="63.1">1</text>
<text x="132" y="61.8">19</text>
<text x="198" y="61.8">6</text>
<text x="38" y="67.1">2</text>
<text x="38" y="71.2">3</text>
<text x="132" y="69.4">20</text>
<text x="38" y="75.3">4</text>
<text x="132" y="77.1">21</text>
<text x="198" y="77.1">7</text>
<text x="38" y="85.9">1</text>
<text x="132" y="84.7">22</text>
<text x="198" y="84.7">8</text>
<text x="38" y="90">2</text>
<text x="38" y="94.1">3</text>
<text x="132" y="99.9">10</text>
<text x="198" y="99.9">13</text>
<text x="132" y="107.5">24</text>
<text x="38" y="108.8">1</text>
<text x="38" y="112.9">2</text>
<text x="38" y="116.9">3</text>
<text x="132" y="115.2">23</text>
<text x="198" y="115.2">9</text>
<text x="358" y="117.7">1</text>
<text x="132" y="125.3">30</text>
<text x="198" y="122.8">11</text>
<text x="358" y="121.8">2</text>
<text x="358" y="125.8">3</text>
<text x="132" y="130.4">17</text>
<text x="198" y="127.9">1</text>
<text x="358" y="129.9">4</text>
<text x="38" y="134.2">1</text>
<text x="132" y="135.5">18</text>
<text x="198" y="132.9">2</text>
<text x="358" y="133.9">5</text>
<text x="38" y="138.3">2</text>
<text x="38" y="142.3">3</text>
<text x="132" y="140.6">25</text>
<text x="198" y="138">12</text>
<text x="198" y="143.1">14</text>
<text x="38" y="146.4">4</text>
<text x="132" y="145.6">26</text>
<text x="198" y="148.2">15</text>
<text x="198" y="153.3">16</text>
<text x="198" y="158.3">3</text>
<text x="132" y="163.4">4</text>
<text x="198" y="163.4">28</text>
<text x="187.8" y="197.7">1</text>
<text x="38" y="201.5">1</text>
<text x="187.8" y="201.8">2</text>
<text x="38" y="205.6">2</text>
<text x="38" y="209.6">3</text>
<text x="38" y="213.7">4</text>
<text x="38" y="217.8">5</text>
</g>
</svg>
